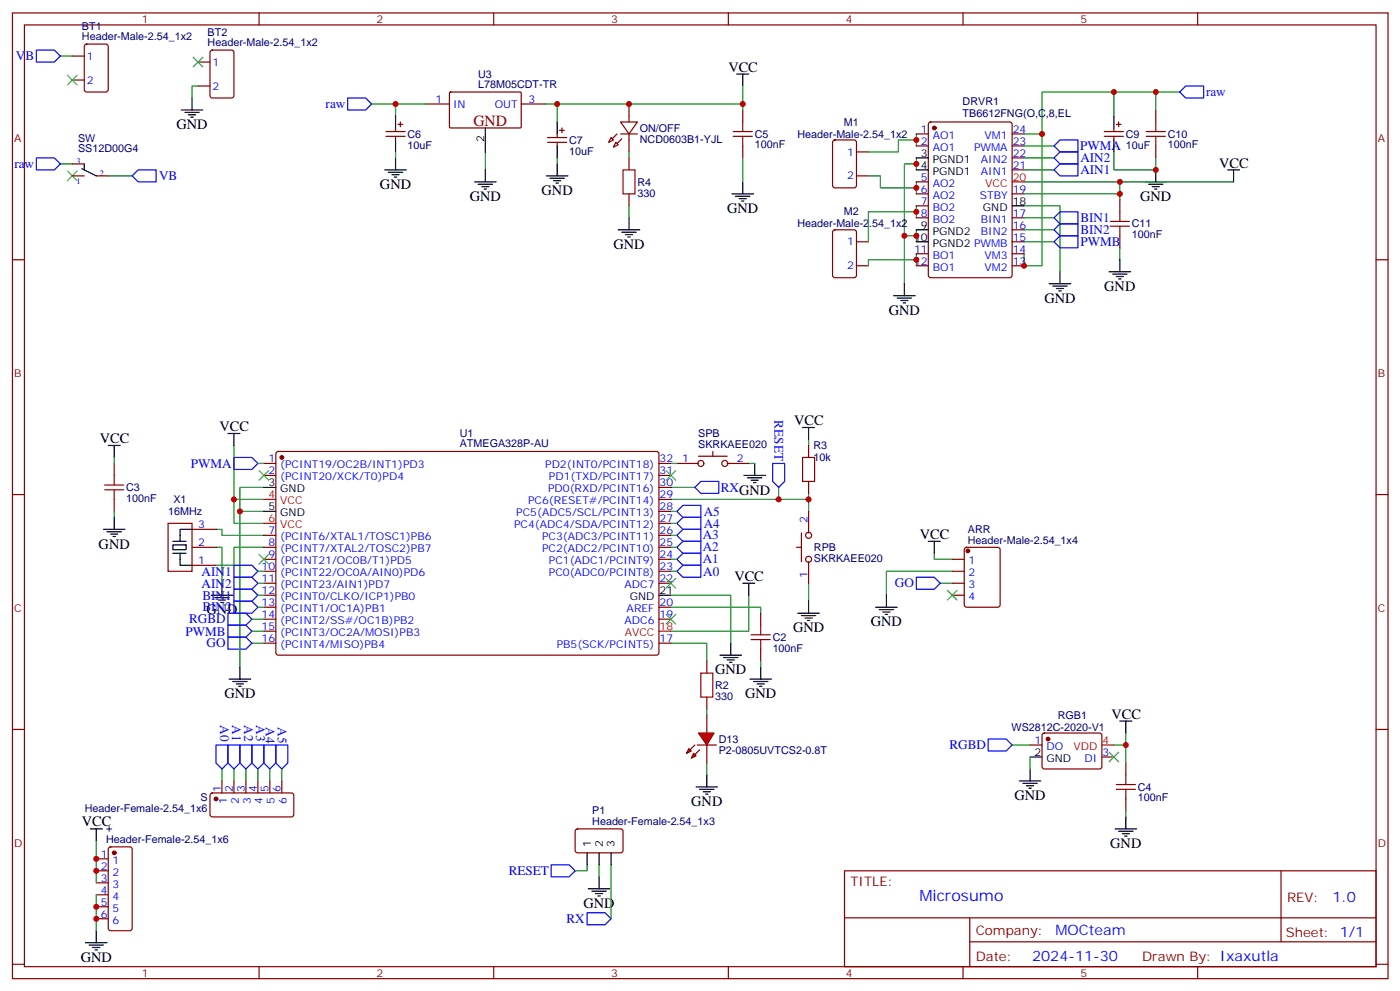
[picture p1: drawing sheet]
<svg xmlns="http://www.w3.org/2000/svg" width="413mm" height="292mm" viewBox="0 0 413 292" stroke-linecap="round" stroke-linejoin="round" font-family="sans-serif">
<g fill="none" stroke="#870000" stroke-width=".35">
<path d="M3.7 3.8h405.3v284.3h-405.3zM7.2 7.3h398.3v277.3h-398.3zM76.3 3.8v3.5M145.5 3.8v3.5M214.6 3.8v3.5M283.8 3.8v3.5M352.9 3.8v3.5M113.7 38.7h5.7M116.6 37.7v1M117.3 36.6h1.4M118 35.9v1.4M125.4 30.6h7"/>
<path d="M132.5 27.3l.3-.2h20.6l.2 .3-.1 10.1-.3 .2-20.6-.1-.2-.3zM153.6 30.6h7.1M164.2 39.4v1.1M164.9 38.4h1.4M165.6 37.7v1.4M182.9 35.9h4.9l-2.5 3.5zM182.9 39.4h4.9M185.3 30.6v5.3M185.3 39.4v5.3M218.9 32.4v3.5M113.7 40.1h5.7M116.6 40.1v1.1"/>
<path d="M161.4 40.5h5.6M161.4 41.9h5.6M164.2 41.9v1.1M180.1 40.5l.7 .7-1.4 .7zM181.5 41.9l.7 .7-1.4 .7zM185.3 46.5v3.5M185.3 57.1v3.5M218.9 43v3.5M3.7 76.5h3.5M405.5 76.5h3.5M238.3 131.2v3.5M3.7 145.6h3.5"/>
<path d="M49.5 154.1h7.1v14.1h-7.1zM56.6 155.9h7M236.1 156.9v8.5M238.3 141.7v3.6M238.3 150.6v6.3M405.5 145.6h3.5M56.6 161.1h7M56.6 166.4h7M234.7 161.1h1.4M238.3 165.4v6.3M3.7 214.8h3.5M208.3 210.5v5.3"/>
<path d="M208.3 219.4v5.2M405.5 214.8h3.5M248.8 256.4h156.7v28.2h-156.7zM377.5 256.4v20.9M248.9 270.2h156.5M285.8 277.3h119.6M285.8 270.2v14.2M3.7 283.9h3.5M76.3 284.6v3.5M145.5 284.6v3.5M214.6 284.6v3.5M283.8 284.6v3.5"/>
<path d="M352.9 284.6v3.5M405.5 283.9h3.5"/>
<circle cx="238.3" cy="157.6" r=".88"/>
<circle cx="238.3" cy="164.7" r=".88"/>
</g>
<g fill="none" stroke="#008700" stroke-width=".35">
<path d="M17.8 16.5h3.5M109.5 30.6h15.9M116.6 30.6v3.5M160.7 30.6h58.2M164.2 30.6v5.3M218.9 25.3v7.1M17.8 48.3h3.5M31.9 51.8h7M116.6 44.7v1.8M143 44.7v5.3M164.2 46.5v1.8M185.3 44.7v1.8"/>
<path d="M218.9 46.5v7.1M185.3 60.6v3.5M68.9 131.2v15.8h8.9M238.3 129.4v1.8M63.6 155.9h1.8v1.7h12.4M68.9 147v7.1h8.9M77.8 143.5h-7.1v7.1M77.8 150.6h-7.1v45.8M197.7 143.5h7.1M229.4 143.5v3.5M238.3 145.3v1.7h-40.6M238.3 147v3.6"/>
<path d="M63.6 161.1h1.8v10.6M77.8 161.1h-8.9v5.3h-5.3M197.7 175.3h17.6v14.1M220.6 175.3v10.5h-22.9M238.3 171.7v5.3M275.3 162.9v1.8h5.3M277.1 171.7h3.5M280.6 168.2h-19.4v7.1M74.2 189.4h3.6M197.7 189.4h10.6v5.3M208.3 208.8v1.7M208.3 224.6v3.6"/>
</g>
<g fill="#870000" stroke="#870000" stroke-width=".35">
<path d="M181.8 42.3l1.4-1.4z"/>
<path d="M180.4 40.9l1.4-1.5z"/>
</g>
<g fill="none" stroke="#000" stroke-width=".35">
<path d="M116.6 34.1v3.6M143 37.7v7M164.2 35.9v3.5M217.1 21.8h3.5M218.9 21.8v3.5M113.4 50h6.3M114.4 50.7h4.3M115.5 51.4h2.1M116.2 52.1h.7M116.6 41.2v3.5M116.6 46.5v3.5M139.8 53.6h6.4"/>
<path d="M140.9 54.3h4.2M142 55h2.1M142.7 55.7h.7M143 50v3.6M161 51.8h6.4M162.1 52.5h4.2M163.1 53.2h2.1M163.8 53.9h.7M164.2 43v3.5M164.2 48.3v3.5M215.7 57.1h6.3M216.7 57.8h4.3"/>
<path d="M217.8 58.5h2.1M218.5 59.2h.7M218.9 53.6v3.5M182.2 67.7h6.3M183.2 68.4h4.3M184.3 69.1h2.1M185 69.8h.7M185.3 64.1v3.6M67.2 127.6h3.5M68.9 127.6v3.6M236.5 125.9h3.5M238.3 125.9v3.5"/>
<path d="M50.9 159.4h3.9M56.6 155.9h-3.5v3.5M273.5 159.4h3.6M275.3 159.4v3.5M50.9 160.4h3.9v1.5h-3.9zM50.9 162.9h3.9M53.1 162.9v3.5h3.5M62.2 175.3h6.4M63.3 176h4.2M64.3 176.7h2.2M65.1 177.4h.7M65.4 171.7v3.6"/>
<path d="M218.9 171.7h3.5M220.6 171.7v3.6M238.3 177v3.6M258 178.8h6.4M259.1 179.5h4.2M261.2 175.3v3.5M67.5 200h6.4M70.7 196.4v3.6M212.2 192.9h6.3M213.2 193.6h4.3M214.3 194.3h2.1M215 195h.7"/>
<path d="M215.3 189.4v3.5M235.1 180.6h6.3M236.1 181.3h4.3M237.2 182h2.1M237.9 182.7h.7M260.1 180.2h2.2M260.8 180.9h.7M68.6 200.7h4.2M69.6 201.4h2.2M70.3 202.1h.7M205.1 231.7h6.4M206.2 232.4h4.2"/>
<path d="M207.2 233.1h2.1M207.9 233.8h.7M208.3 228.2v3.5"/>
</g>
<path d="M10.7 14.7h5.3l1.8 1.8-1.8 1.8h-5.3zM102.4 28.9h5.3l1.8 1.7-1.8 1.8h-5.3zM38.9 51.8l1.8-1.8h5.3v3.6h-5.3zM227.7 136.5h3.5v5.2l-1.8 1.8-1.7-1.8zM204.8 143.5l1.7-1.8h5.3v3.6h-5.3zM270 170h5.3l1.8 1.7-1.8 1.8h-5.3zM67.2 187.6h5.3l1.7 1.8-1.7 1.7h-5.3z" fill="none" stroke="#00f" stroke-width=".35"/>
<path d="M216 38.7h5.7M218.9 35.9v2.8M183.6 50h3.5v7.1h-3.5zM216 40.1h5.7M218.9 40.1v2.9M236.5 134.7h3.5v7h-3.5z" fill="none" stroke="#a10000" stroke-width=".35"/>
<path d="M19.9 50.4l2.8 2.8M22.7 50.4l-2.8 2.8" fill="none" stroke="#3c3" stroke-width=".35"/>
<g fill="#f00" stroke="#870000" stroke-width=".35">
<path d="M204.4 221.8l.7 .7-1.4 .7z"/>
<path d="M203 220.4l.7 .7-1.4 .7z"/>
</g>
<g fill="#870000" stroke="#870000" stroke-width=".35">
<path d="M206.2 220.8l-1.4 1.4z"/>
<path d="M203.3 220.8l1.5-1.4z"/>
</g>
<g fill="#f00" stroke="#870000" stroke-width=".35">
<path d="M205.5 219.4h5.6z"/>
<path d="M205.8 215.8h4.6l-2.1 3.6z"/>
</g>
<g fill="none" stroke="#a10000" stroke-width=".35">
<path d="M337.7 38.7h5.7M340.6 35.9v2.8M337.7 40.1h5.7M340.6 40.1v2.9M327.2 65.2h5.6M327.2 66.6h5.6M330 62.4v2.8M330 66.6v2.8M33.7 140v2.8M30.8 142.8h5.7M30.8 144.2h5.7M33.7 144.2v2.8"/>
<path d="M206.5 198.2h3.5v7h-3.5zM221.3 186.9h5.7M221.3 188.3h5.7M224.2 184.1v2.8M224.2 188.3v2.8M328.9 231h5.7M328.9 232.4h5.7M331.8 228.2v2.8M331.8 232.4v2.8"/>
</g>
<g fill="none" stroke="#870000" stroke-width=".35">
<path d="M21.3 16.5h3.5M25.1 13.2l.4-.2h5.7l.6 .4 .1 13-.5 .6-5.9 .1-.6-.5-.1-12.9zM58.3 18.3h3.6M62.1 15l.5-.3h5.6l.7 .5v13l-.4 .6-5.9 .1-.7-.5v-12.9zM21.3 23.6h3.5M58.3 25.3h3.6M270 39.4h3.5M273.8 36.1l.4-.2h23.3l.7 .4v44.8l-.4 .6-23.6 .1-.6-.5-.1-44.7zM298.2 39.4h3.6M325.4 38.7h5.6M328.2 37.7v1M328.9 36.6h1.4"/>
<path d="M329.6 35.9v1.4M340.6 32.4v3.5M21.3 51.8h3.5M21.3 48.3h3.5M28.4 51.8h3.5M245.6 41.4l.4-.2h5.7l.6 .4 .1 13-.5 .7h-5.9l-.6-.4-.1-13zM252.4 44.7h3.5M252.4 51.8h3.5M270 43h3.5M270 53.6h3.5M270 57.1h3.5M298.2 43h3.6"/>
<path d="M298.2 57.1h3.6M298.2 50h3.6M298.2 46.5h3.6M325.4 40.1h5.6M328.2 40.1v1.1M330 58.8v3.6M340.6 43v3.5M245.6 67.9l.4-.2h5.7l.6 .4 .1 13-.5 .6-5.9 .1-.6-.5-.1-12.9zM252.4 78.2h3.5M252.4 71.2h3.5M270 60.6h3.5M270 64.1h3.5"/>
<path d="M270 74.7h3.5M270 78.2h3.5M298.2 64.1h3.6M298.2 74.7h3.6M298.2 78.2h3.6M298.2 71.2h3.6M298.2 67.7h3.6M330 69.4v3.6M33.7 136.5v3.5M77.8 136.5h3.5M77.8 140h3.5M81.5 133.1l.5-.2 111.7 .1 .5 .6-.1 58.9-.6 .4-111.8-.1-.4-.6v-58.6z"/>
<path d="M194.2 136.5h3.5M194.2 140h3.5M199.5 136.5h6.3M205.8 134.3h8.5M210 132.9v1.4M214.3 136.5h6.3M33.7 147v3.6M77.8 157.6h3.5M194.2 157.6h3.5M194.2 154.1h3.5M194.2 150.6h3.5M194.2 147h3.5"/>
<path d="M194.2 143.5h3.5M77.8 161.1h3.5M77.8 164.7h3.5M77.8 168.2h3.5M77.8 171.7h3.5M77.8 175.3h3.5M77.8 178.8h3.5M194.2 161.1h3.5M194.2 164.7h3.5M194.2 168.2h3.5M194.2 171.7h3.5M194.2 178.8h3.5"/>
<path d="M280.6 164.7h3.5M280.6 168.2h3.5M280.6 171.7h3.5M280.6 175.3h3.5M284.4 161.4l.4-.3h9.2l.7 .5v16.5l-.5 .6-9.4 .1-.6-.5-.1-16.4zM77.8 182.3h3.5M77.8 185.8h3.5M77.8 189.4h3.5M194.2 182.3h3.5M194.2 189.4h3.5M208.3 194.7v3.5M224.2 180.6v3.5"/>
<path d="M224.2 191.1v3.6M208.3 205.2v3.6M303.5 219.4h3.6M307.3 216l.5-.2 16.5 .1 .4 .6-.1 9.5-.6 .4-16.5-.1-.4-.6v-9.2zM62.1 233.7l.5-.2h23.5l.5 .7-.1 5.9-.6 .4h-23.6l-.4-.7v-5.6zM65.4 229.9v3.6M68.9 229.9v3.6M72.5 229.9v3.6M76 229.9v3.6M79.5 229.9v3.6M83 229.9v3.6M324.7 222.9h3.5"/>
<path d="M331.8 224.6v3.6M331.8 235.2v3.6M28.4 252.9h3.5M28.4 256.4h3.5M28.4 259.9h3.5M32.1 249.5l.5-.2h5.6l.7 .5v23.5l-.4 .7h-5.9l-.7-.4v-23.6zM169.7 244.3l.5-.2h13l.4 .7-.1 5.9-.6 .4-13-.1-.4-.6v-5.6zM28.4 263.5h3.5M28.4 267h3.5M28.4 270.5h3.5"/>
<circle cx="206.5" cy="136.5" r=".88"/>
<circle cx="213.6" cy="136.5" r=".88"/>
</g>
<g fill="none" stroke="#000" stroke-width=".35">
<path d="M53.4 32.4h6.4M54.5 33.1h4.2M55.5 33.8h2.1M56.2 34.5h.7M56.6 28.9v3.5M328.2 34.1v3.6M24.1 49.7l4.3 2.1M24.8 48.3v1.7M270 50h3.5M270 46.5h3.5M328.2 41.2v3.5M337.4 53.6h6.3"/>
<path d="M338.5 54.3h4.2M339.5 55h2.1M340.2 55.7h.7M340.6 50v3.6M361.7 50h3.6M363.5 50v3.6M270 67.7h3.5M270 71.2h3.5M298.2 60.6h3.6M330 76.5v3.5M263.3 87.1h6.4M264.4 87.8h4.2"/>
<path d="M265.4 88.5h2.1M266.1 89.2h.7M266.5 83.5v3.6M309.2 83.5h6.3M310.2 84.2h4.3M311.3 84.9h2.1M312 85.7h.7M312.3 80v3.5M326.8 80h6.4M327.9 80.7h4.2M328.9 81.4h2.1M329.6 82.1h.7"/>
<path d="M31.9 131.2h3.5M33.7 131.2v3.5M219.2 140h6.4M222.4 136.5v3.5M30.5 155.9h6.3M31.5 156.6h4.3M32.6 157.3h2.1M33.3 158h.7M33.7 152.3v3.6M77.8 143.5h3.5M77.8 150.6h3.5M220.3 140.7h4.2"/>
<path d="M221.3 141.4h2.1M222 142.1h.7M194.2 175.3h3.5M221 200h6.3M224.2 196.4v3.6M222 200.7h4.3M223.1 201.4h2.1M223.8 202.1h.7M330 212.3h3.5M331.8 212.3v3.5M300.4 229.9h6.3M301.4 230.6h4.2"/>
<path d="M302.5 231.4h2.1M303.2 232.1h.7M303.5 222.9h3.6M303.5 226.4v3.5M26.6 244.1h3.5M28.4 244.1v3.5M173 251.1v3.5M176.5 251.1v3.5M176.5 258.2v3.5M180.1 251.1v3.5M328.6 244.1h6.3M329.6 244.8h4.3"/>
<path d="M330.7 245.5h2.1M331.4 246.2h.7M331.8 240.5v3.6M25.2 277.6h6.3M26.2 278.3h4.3M27.3 279h2.1M28 279.7h.7M28.4 274v3.6M173.4 261.7h6.3M174.4 262.4h4.2M175.5 263.1h2.1M176.2 263.8h.7"/>
</g>
<g fill="none" stroke="#00f" stroke-width=".35">
<path d="M349.4 25.3h5.3v3.6h-5.3l-1.8-1.8zM10.7 46.5h5.3l1.8 1.8-1.8 1.7h-5.3zM310.6 50l1.7-1.7h5.3v3.5h-5.3zM310.6 46.5l1.7-1.8h5.3v3.6h-5.3zM310.6 43l1.7-1.8h5.3v3.5h-5.3zM310.6 71.2l1.7-1.8h5.3v3.6h-5.3zM310.6 64.1l1.7-1.7h5.3v3.5h-5.3zM312.3 65.9h5.3v3.5h-5.3l-1.7-1.7zM68.9 134.7h5.3l1.8 1.8-1.8 1.7h-5.3zM199.5 157.6l1.7-1.7h5.3v3.5h-5.3zM199.5 154.1l1.7-1.8h5.3v3.6h-5.3zM199.5 150.6l1.7-1.8h5.3v3.5h-5.3z"/>
<path d="M68.9 173.5h5.3l1.8 1.8-1.8 1.7h-5.3zM68.9 177h5.3l1.8 1.8-1.8 1.8h-5.3zM68.9 166.4h5.3l1.8 1.8-1.8 1.8h-5.3zM68.9 170h5.3l1.8 1.7-1.8 1.8h-5.3zM199.5 168.2l1.7-1.8h5.3v3.6h-5.3zM199.5 161.1l1.7-1.7h5.3v3.5h-5.3zM201.2 162.9h5.3v3.5h-5.3l-1.7-1.7zM67.2 184.1h5.3l1.7 1.7-1.7 1.8h-5.3zM67.2 180.6h5.3l1.7 1.7-1.7 1.8h-5.3zM63.6 219.4h3.6v5.2l-1.8 1.8-1.8-1.8zM67.2 219.4h3.5v5.2l-1.8 1.8-1.7-1.8zM70.7 219.4h3.5v5.2l-1.7 1.8-1.8-1.8z"/>
<path d="M74.2 219.4h3.6v5.2l-1.8 1.8-1.8-1.8zM77.8 219.4h3.5v5.2l-1.8 1.8-1.7-1.8zM81.3 219.4h3.5v5.2l-1.8 1.8-1.7-1.8zM291.2 217.6h5.3l1.7 1.8-1.7 1.7h-5.3zM162.4 254.6h5.3l1.8 1.8-1.8 1.8h-5.3zM173 268.7h5.3l1.8 1.8-1.8 1.8h-5.3z"/>
</g>
<g fill="#870000" stroke="#870000" stroke-width=".35">
<circle cx="83" cy="134.7" r=".53"/>
<circle cx="285.2" cy="162.2" r=".53"/>
<circle cx="308.8" cy="217.6" r=".53"/>
<circle cx="63.6" cy="235.2" r=".53"/>
<circle cx="33.7" cy="251.1" r=".53"/>
<circle cx="275.3" cy="37.7" r=".53"/>
</g>
<path d="M298.2 53.6h3.6M77.8 147h3.5M77.8 154.1h3.5M194.2 185.8h3.5M324.7 219.4h3.5" fill="none" stroke="#f00" stroke-width=".35"/>
<g fill="none" stroke="#008700" stroke-width=".35">
<path d="M58.3 25.3h-1.7v3.6M270 39.4v3.6M301.8 39.4h5.3v38.8h-5.3v-3.5M328.2 27.1h-21.1v12.3M340.6 32.4v-5.3h-12.4v7M340.6 27.1h7M255.9 51.8h3.5v3.5h10.6M270 48.3h-3.5v21.1M270 41.2h-5.3v3.5h-8.8M270 46.5v3.5M270 53.6v3.5M301.8 57.1h28.2v1.7"/>
<path d="M301.8 53.6h61.7M301.8 43h8.8M301.8 46.5h8.8M301.8 50h8.8M328.2 44.7v5.3h12.4v-3.5M330 53.6v3.5M270 69.4h-3.5v14.1M270 62.4h-14.1v8.8M270 76.5h-14.1v1.7M270 60.6v3.5M270 67.7v3.5M270 74.7v3.5"/>
<path d="M301.8 60.6h10.5v19.4M301.8 71.2h8.8M301.8 67.7h8.8M301.8 64.1h8.8M330 73v3.5M33.7 134.7v1.8M76 136.5h1.8M197.7 136.5h1.8M220.6 136.5h1.8M33.7 150.6v1.7M197.7 157.6h1.8M197.7 150.6h1.8"/>
<path d="M197.7 154.1h1.8M76 168.2h1.8M76 178.8h1.8M76 175.3h1.8M76 171.7h1.8M197.7 178.8h26.5v1.8M197.7 164.7h1.8M197.7 161.1h1.8M197.7 168.2h1.8M74.2 185.8h3.6M74.2 182.3h3.6M224.2 194.7v1.7"/>
<path d="M298.2 219.4h5.3M328.2 219.4h3.6v5.2M331.8 215.8v3.6M65.4 226.4v3.5M68.9 226.4v3.5M72.5 226.4v3.5M76 226.4v3.5M79.5 226.4v3.5M83 226.4v3.5M303.5 222.9v3.5M331.8 238.8v1.7M28.4 247.6v12.3"/>
<path d="M173 254.6v1.8h-3.5M176.5 254.6v3.6M180.1 254.6v15.9M28.4 263.5v10.5"/>
</g>
<g fill="none" stroke="#3c3" stroke-width=".35">
<path d="M56.9 16.9l2.9 2.8M59.8 16.9l-2.9 2.8M19.9 22.2l2.8 2.8M22.7 22.2l-2.8 2.8M76.3 138.6l2.9 2.8M79.2 138.6l-2.9 2.8M196.3 138.6l2.8 2.8M199.1 138.6l-2.8 2.8M76.3 163.3l2.9 2.8M79.2 163.3l-2.9 2.8M196.3 170.3l2.8 2.8M199.1 170.3l-2.8 2.8"/>
<path d="M279.2 173.8l2.8 2.9M282 173.8l-2.8 2.9M196.3 180.9l2.8 2.8M199.1 180.9l-2.8 2.8M326.8 221.5l2.8 2.8M329.6 221.5l-2.8 2.8"/>
</g>
<g fill="#c00">
<circle cx="185.3" cy="30.6" r=".88"/>
<circle cx="164.2" cy="30.6" r=".88"/>
<circle cx="116.6" cy="30.6" r=".88"/>
<circle cx="218.9" cy="30.6" r=".88"/>
<circle cx="331.8" cy="219.4" r=".88"/>
<circle cx="238.3" cy="147" r=".88"/>
<circle cx="229.4" cy="147" r=".88"/>
<circle cx="70.7" cy="150.6" r=".88"/>
<circle cx="68.9" cy="147" r=".88"/>
<circle cx="340.6" cy="50" r=".88"/>
<circle cx="340.6" cy="27.1" r=".88"/>
<circle cx="328.2" cy="27.1" r=".88"/>
<circle cx="307.1" cy="39.4" r=".88"/>
<circle cx="266.5" cy="69.4" r=".88"/>
<circle cx="270" cy="48.3" r=".88"/>
<circle cx="270" cy="69.4" r=".88"/>
<circle cx="301.8" cy="78.2" r=".88"/>
<circle cx="270" cy="41.2" r=".88"/>
<circle cx="270" cy="55.3" r=".88"/>
<circle cx="270" cy="62.4" r=".88"/>
<circle cx="270" cy="76.5" r=".88"/>
<circle cx="330" cy="53.6" r=".88"/>
<circle cx="330" cy="57.1" r=".88"/>
<circle cx="28.4" cy="252.9" r=".88"/>
<circle cx="28.4" cy="256.4" r=".88"/>
<circle cx="28.4" cy="267" r=".88"/>
<circle cx="28.4" cy="270.5" r=".88"/>
</g>
<text font-size="4.6" fill="#800" x="139.5" y="37">GND</text>
<text font-size="4.6" fill="#00f" x="270.9" y="265.4">Microsumo</text>
<g font-size="4.2">
<text x="214.6" y="21.1">VCC</text>
<text x="52" y="38">GND</text>
<text x="359.3" y="49.3">VCC</text>
<text x="112" y="55.7">GND</text>
<text x="138.4" y="59.2">GND</text>
<text x="159.6" y="57.4">GND</text>
<text x="336" y="59.2">GND</text>
<text x="214.3" y="62.7">GND</text>
<text x="180.8" y="73.3">GND</text>
<text x="307.8" y="89.2">GND</text>
<text x="325.4" y="85.7">GND</text>
<text x="261.9" y="92.7">GND</text>
<text x="234" y="125.2">VCC</text>
<text x="29.4" y="130.5">VCC</text>
<text x="64.7" y="126.9">VCC</text>
<text x="29.1" y="161.5">GND</text>
<text x="271.1" y="158.7">VCC</text>
<text x="216.4" y="171">VCC</text>
<text x="60.8" y="180.9">GND</text>
<text x="256.6" y="184.4">GND</text>
<text x="233.7" y="186.2">GND</text>
<text x="210.7" y="198.5">GND</text>
<text x="66.1" y="205.6">GND</text>
<text x="219.6" y="205.6">GND</text>
<text x="327.5" y="211.6">VCC</text>
<text x="203.7" y="237.3">GND</text>
<text x="298.9" y="235.6">GND</text>
<text x="24.1" y="243.3">VCC</text>
<text x="327.2" y="249.7">GND</text>
<text x="171.9" y="267.3">GND</text>
<text x="23.8" y="283.2">GND</text>
</g>
<g font-size="4.2" fill="#00f">
<text x="392.6" y="265.7">1.0</text>
<text x="311" y="275.2">MOCteam</text>
<text x="304.1" y="283">2024-11-30</text>
</g>
<g font-size="3.9" fill="#00f">
<text x="4.7" y="17.8">VB</text>
<text x="355.4" y="28.3">raw</text>
<text x="96" y="31.8">raw</text>
<text x="318.3" y="44.2">PWMA</text>
<text x="318.3" y="47.7">AIN2</text>
<text x="4.2" y="49.5">raw</text>
<text x="46.9" y="53.1">VB</text>
<text x="318.3" y="51.3">AIN1</text>
<text x="318.3" y="65.5">BIN1</text>
<text x="318.3" y="69">BIN2</text>
<text x="318.3" y="72.5">PWMB</text>
<text x="228.2" y="123.8" transform="rotate(90 228.2 123.8)">RESET</text>
<text x="56.2" y="137.7">PWMA</text>
<text x="212.4" y="144.8">RXGND</text>
<text x="207.4" y="155.5">A4</text>
<text x="207.4" y="151.9">A5</text>
<text x="207.1" y="158.8">A3</text>
<text x="207.1" y="165.8">A1</text>
<text x="207.1" y="162.3">A2</text>
<text x="59.4" y="169.5">AIN1</text>
<text x="59.4" y="173">AIN2</text>
<text x="207.2" y="169.5">A0</text>
<text x="263.7" y="173">GO</text>
<text x="59.7" y="176.5">BIN1</text>
<text x="55.8" y="183.6">RGBD</text>
<text x="59.7" y="180">BIN2</text>
<text x="54.7" y="187.1">PWMB</text>
<text x="60.9" y="190.5">GO</text>
<text x="64.9" y="213.5" transform="rotate(90 64.9 213.5)">A0</text>
<text x="68.4" y="213.5" transform="rotate(90 68.4 213.5)">A1</text>
<text x="71.9" y="213.5" transform="rotate(90 71.9 213.5)">A2</text>
<text x="75.5" y="213.5" transform="rotate(90 75.5 213.5)">A3</text>
<text x="78.4" y="214.1" transform="rotate(90 78.4 214.1)">A4</text>
<text x="81.9" y="214.1" transform="rotate(90 81.9 214.1)">A5</text>
<text x="279.8" y="220.5">RGBD</text>
<text x="149.9" y="257.7">RESET</text>
<text x="166.9" y="271.8">RX</text>
</g>
<g font-size="3.9" fill="#800">
<text x="250.6" y="261">TITLE:</text>
<text x="379.2" y="265.7">REV:</text>
<text x="287.5" y="275.2">Company:</text>
<text x="378.9" y="275.8">Sheet: 1/1</text>
<text x="287.5" y="282.9">Date:</text>
<text x="336.6" y="282.9">Drawn By: Ixaxutla</text>
</g>
<g font-size="3.2" fill="#000080">
<text x="24.1" y="11.9">Header-Male-2.54_1x2</text>
<text x="24.1" y="8.7">BT1</text>
<text x="61.2" y="10.5">BT2</text>
<text x="61.2" y="13.7">Header-Male-2.54_1x2</text>
<text x="140.9" y="23">U3</text>
<text x="140.9" y="25.9">L78M05CDT-TR</text>
<text x="283.7" y="34.3">TB6612FNG(O,C,8,EL</text>
<text x="283.7" y="30.9">DRVR1</text>
<text x="23" y="41.9">SW</text>
<text x="120.1" y="40.6">C6</text>
<text x="188.5" y="42">NCD0603B1-YJL</text>
<text x="188.5" y="38.8">ON/OFF</text>
<text x="222.4" y="40.5">C5</text>
<text x="235" y="40.5">Header-Male-2.54_1x2</text>
<text x="248.7" y="37">M1</text>
<text x="331.8" y="40.6">C9</text>
<text x="344.1" y="40.5">C10</text>
<text x="23" y="44.8">SS12D00G4</text>
<text x="120.1" y="43.8">10uF</text>
<text x="167.7" y="45.6">10uF</text>
<text x="167.7" y="42.3">C7</text>
<text x="222.4" y="43.7">100nF</text>
<text x="331.8" y="43.8">10uF</text>
<text x="344.1" y="43.7">100nF</text>
<text x="187.8" y="57.9">330</text>
<text x="187.8" y="54.7">R4</text>
<text x="248.7" y="63.4">M2</text>
<text x="235" y="67">Header-Male-2.54_1x2</text>
<text x="333.5" y="70.1">100nF</text>
<text x="333.5" y="67">C11</text>
<text x="135.5" y="131.6">ATMEGA328P-AU</text>
<text x="135.5" y="128.6">U1</text>
<text x="205.7" y="131.9">SKRKAEE020</text>
<text x="205.7" y="128.7">SPB</text>
<text x="239.7" y="135.8">10k</text>
<text x="239.7" y="132.3">R3</text>
<text x="37.2" y="147.7">100nF</text>
<text x="37.2" y="144.6">C3</text>
<text x="51.1" y="148.2">X1</text>
<text x="49.6" y="151.7">16MHz</text>
<text x="285.2" y="160.1">Header-Male-2.54_1x4</text>
<text x="285.2" y="156.9">ARR</text>
<text x="239.9" y="165.5">SKRKAEE020</text>
<text x="239.9" y="162.3">RPB</text>
<text x="227.7" y="191.9">100nF</text>
<text x="227.7" y="188.8">C2</text>
<text x="210.7" y="202.8">R2</text>
<text x="210.7" y="206">330</text>
<text x="298.1" y="215.2">WS2812C-2020-V1</text>
<text x="311.7" y="211.6">RGB1</text>
<text x="211.8" y="221.9">P2-0805UVTCS2-0.8T</text>
<text x="211.8" y="218.8">D13</text>
<text x="335.3" y="232.8">C4</text>
<text x="25" y="239.1">Header-Female-2.54_1x6</text>
<text x="59.1" y="235.9">S</text>
<text x="174.5" y="239.8">P1</text>
<text x="335.3" y="235.9">100nF</text>
<text x="31.3" y="245.1">+</text>
<text x="174.5" y="243">Header-Female-2.54_1x3</text>
<text x="31.3" y="248.2">Header-Female-2.54_1x6</text>
</g>
<g font-size="3.2" fill="#800">
<text x="41.8" y="6.8">1</text>
<text x="110.9" y="6.8">2</text>
<text x="180.1" y="6.8">3</text>
<text x="249.2" y="6.8">4</text>
<text x="318.3" y="6.8">5</text>
<text x="4.2" y="41.9">A</text>
<text x="406" y="41.9">A</text>
<text x="4.2" y="111.1">B</text>
<text x="406" y="111.1">B</text>
<text x="4.2" y="180.2">C</text>
<text x="406" y="180.2">C</text>
<text x="4.2" y="249.3">D</text>
<text x="406" y="249.3">D</text>
<text x="41.8" y="287.6">1</text>
<text x="110.9" y="287.6">2</text>
<text x="180.1" y="287.6">3</text>
<text x="249.2" y="287.6">4</text>
<text x="318.3" y="287.6">5</text>
</g>
<g font-size="3.2" fill="#00f">
<text x="25.5" y="17.6">1</text>
<text x="62.6" y="19.3">1</text>
<text x="25.5" y="24.6">2</text>
<text x="62.6" y="26.4">2</text>
<text x="128.3" y="30.3">1</text>
<text x="133.5" y="31.7">IN</text>
<text x="145.8" y="31.7">OUT</text>
<text x="155.7" y="30.3">3</text>
<text x="271.3" y="39.1">1</text>
<text x="274.8" y="40.9">AO1</text>
<text x="290.1" y="40.9">VM1</text>
<text x="298.4" y="39.1">24</text>
<text x="249.7" y="45.8">1</text>
<text x="271.3" y="42.6">2</text>
<text x="274.8" y="44.4">AO1</text>
<text x="287" y="44.4">PWMA</text>
<text x="289" y="47.9">AIN2</text>
<text x="298.4" y="46.1">22</text>
<text x="298.4" y="42.6">23</text>
<text x="249.7" y="52.8">2</text>
<text x="271.3" y="53.2">5</text>
<text x="289" y="51.4">AIN1</text>
<text x="298.4" y="49.7">21</text>
<text x="271.3" y="56.7">6</text>
<text x="274.8" y="55">AO2</text>
<text x="274.8" y="58.5">AO2</text>
<text x="288.7" y="58.5">STBY</text>
<text x="298.4" y="56.7">19</text>
<text x="271.3" y="60.3">7</text>
<text x="271.3" y="63.8">8</text>
<text x="274.8" y="62">BO2</text>
<text x="274.8" y="65.5">BO2</text>
<text x="289" y="65.5">BIN1</text>
<text x="298.4" y="63.8">17</text>
<text x="289" y="69.1">BIN2</text>
<text x="298.4" y="70.8">15</text>
<text x="298.4" y="67.3">16</text>
<text x="249.7" y="72.2">1</text>
<text x="269.3" y="74.4">11</text>
<text x="269.3" y="77.9">12</text>
<text x="274.8" y="76.1">BO1</text>
<text x="290.1" y="76.1">VM3</text>
<text x="298.4" y="77.9">13</text>
<text x="298.4" y="74.4">14</text>
<text x="249.7" y="79.3">2</text>
<text x="274.8" y="79.7">BO1</text>
<text x="290.1" y="79.7">VM2</text>
<text x="79.1" y="136.1">1</text>
<text x="82.6" y="137.9">(PCINT19/OC2B/INT1)PD3</text>
<text x="160.7" y="137.9">PD2(INT0/PCINT18)</text>
<text x="194.3" y="136.1">32</text>
<text x="201" y="136.1">1</text>
<text x="217.1" y="136.1">2</text>
<text x="79.1" y="139.6">2</text>
<text x="82.6" y="141.4">(PCINT20/XCK/T0)PD4</text>
<text x="161.8" y="141.4">PD1(TXD/PCINT17)</text>
<text x="194.3" y="143.2">30</text>
<text x="194.3" y="139.6">31</text>
<text x="155.6" y="148.4">PC6(RESET#/PCINT14)</text>
<text x="161.5" y="144.9">PD0(RXD/PCINT16)</text>
<text x="194.3" y="146.7">29</text>
<text x="58.3" y="155.5">3</text>
<text x="151.5" y="155.5">PC4(ADC4/SDA/PCINT12)</text>
<text x="152.1" y="152">PC5(ADC5/SCL/PCINT13)</text>
<text x="194.3" y="153.7">27</text>
<text x="194.3" y="150.2">28</text>
<text x="237.9" y="154.1" transform="rotate(-90 237.9 154.1)">2</text>
<text x="58.3" y="160.8">2</text>
<text x="79.1" y="157.3">7</text>
<text x="79.1" y="160.8">8</text>
<text x="82.6" y="159">(PCINT6/XTAL1/TOSC1)PB6</text>
<text x="159.7" y="159">PC3(ADC3/PCINT11)</text>
<text x="194.3" y="160.8">25</text>
<text x="194.3" y="157.3">26</text>
<text x="58.3" y="166.1">1</text>
<text x="77.1" y="167.9">10</text>
<text x="79.1" y="164.3">9</text>
<text x="82.6" y="162.6">(PCINT7/XTAL2/TOSC2)PB7</text>
<text x="82.6" y="166.1">(PCINT21/OC0B/T1)PD5</text>
<text x="159.7" y="162.6">PC2(ADC2/PCINT10)</text>
<text x="161.7" y="166.1">PC1(ADC1/PCINT9)</text>
<text x="194.3" y="167.9">23</text>
<text x="194.3" y="164.3">24</text>
<text x="285.4" y="166.1">1</text>
<text x="77.1" y="171.4">11</text>
<text x="82.6" y="169.6">(PCINT22/OC0A/AIN0)PD6</text>
<text x="82.6" y="173.1">(PCINT23/AIN1)PD7</text>
<text x="161.7" y="169.6">PC0(ADC0/PCINT8)</text>
<text x="184" y="173.1">ADC7</text>
<text x="194.3" y="171.4">22</text>
<text x="237.9" y="170.2" transform="rotate(-90 237.9 170.2)">1</text>
<text x="285.4" y="169.6">2</text>
<text x="285.4" y="173.1">3</text>
<text x="77.1" y="174.9">12</text>
<text x="77.1" y="178.4">13</text>
<text x="82.6" y="176.7">(PCINT0/CLKO/ICP1)PB0</text>
<text x="194.3" y="178.4">20</text>
<text x="285.4" y="176.7">4</text>
<text x="77.1" y="182">14</text>
<text x="77.1" y="185.5">15</text>
<text x="82.6" y="180.2">(PCINT1/OC1A)PB1</text>
<text x="82.6" y="183.7">(PCINT2/SS#/OC1B)PB2</text>
<text x="184" y="183.7">ADC6</text>
<text x="184.7" y="180.2">AREF</text>
<text x="194.3" y="182">19</text>
<text x="77.1" y="189">16</text>
<text x="82.6" y="187.3">(PCINT3/OC2A/MOSI)PB3</text>
<text x="82.6" y="190.8">(PCINT4/MISO)PB4</text>
<text x="164" y="190.8">PB5(SCK/PCINT5)</text>
<text x="194.3" y="189">17</text>
<text x="304.9" y="219">1</text>
<text x="308.4" y="220.8">DO</text>
<text x="319.6" y="224.3">DI</text>
<text x="324.9" y="222.5">3</text>
<text x="65.1" y="233.3" transform="rotate(-90 65.1 233.3)">1</text>
<text x="68.6" y="233.3" transform="rotate(-90 68.6 233.3)">2</text>
<text x="72.1" y="233.3" transform="rotate(-90 72.1 233.3)">3</text>
<text x="75.6" y="233.3" transform="rotate(-90 75.6 233.3)">4</text>
<text x="79.2" y="233.3" transform="rotate(-90 79.2 233.3)">5</text>
<text x="82.7" y="233.3" transform="rotate(-90 82.7 233.3)">6</text>
<text x="66.8" y="236.8" transform="rotate(-90 66.8 236.8)">1</text>
<text x="70.3" y="236.8" transform="rotate(-90 70.3 236.8)">2</text>
<text x="73.9" y="236.8" transform="rotate(-90 73.9 236.8)">3</text>
<text x="77.4" y="236.8" transform="rotate(-90 77.4 236.8)">4</text>
<text x="80.9" y="236.8" transform="rotate(-90 80.9 236.8)">5</text>
<text x="84.5" y="236.8" transform="rotate(-90 84.5 236.8)">6</text>
<text x="29.7" y="252.5">1</text>
<text x="29.7" y="256">2</text>
<text x="33.2" y="254.3">1</text>
<text x="33.2" y="257.8">2</text>
<text x="29.7" y="259.6">3</text>
<text x="29.7" y="263.1">4</text>
<text x="33.2" y="261.3">3</text>
<text x="29.7" y="266.6">5</text>
<text x="33.2" y="264.9">4</text>
<text x="33.2" y="268.4">5</text>
<text x="29.7" y="270.2">6</text>
<text x="33.2" y="271.9">6</text>
</g>
<g font-size="3.2">
<text x="142.7" y="41.8" transform="rotate(-90 142.7 41.8)">2</text>
<text x="271.3" y="46.1">3</text>
<text x="274.8" y="47.9">PGND1</text>
<text x="271.3" y="49.7">4</text>
<text x="274.8" y="51.4">PGND1</text>
<text x="289.7" y="62">GND</text>
<text x="298.4" y="60.3">18</text>
<text x="269.3" y="70.8">10</text>
<text x="271.3" y="67.3">9</text>
<text x="274.8" y="69.1">PGND2</text>
<text x="274.8" y="72.6">PGND2 PWMB</text>
<text x="79.1" y="143.2">3</text>
<text x="82.6" y="144.9">GND</text>
<text x="79.1" y="150.2">5</text>
<text x="82.6" y="152">GND</text>
<text x="185.6" y="176.7">GND</text>
<text x="194.3" y="174.9">21</text>
<text x="304.9" y="222.5">2</text>
<text x="308.4" y="224.3">GND</text>
<text x="174.1" y="249.3" transform="rotate(-90 174.1 249.3)">1</text>
<text x="177.6" y="249.3" transform="rotate(-90 177.6 249.3)">2</text>
<text x="181.1" y="249.3" transform="rotate(-90 181.1 249.3)">3</text>
</g>
<g font-size="3.2" fill="#f00">
<text x="298.4" y="53.2">20</text>
<text x="290.3" y="55">VCC</text>
<text x="79.1" y="146.7">4</text>
<text x="82.6" y="148.4">VCC</text>
<text x="79.1" y="153.7">6</text>
<text x="82.6" y="155.5">VCC</text>
<text x="194.3" y="185.5">18</text>
<text x="184.1" y="187.3">AVCC</text>
<text x="316.3" y="220.8">VDD</text>
<text x="324.9" y="219">4</text>
</g>
<g font-size="2.5" fill="#00f">
<text x="22.5" y="48.3">3</text>
<text x="29.4" y="51.8">2</text>
<text x="22.5" y="54.3">1</text>
</g>
</svg>
